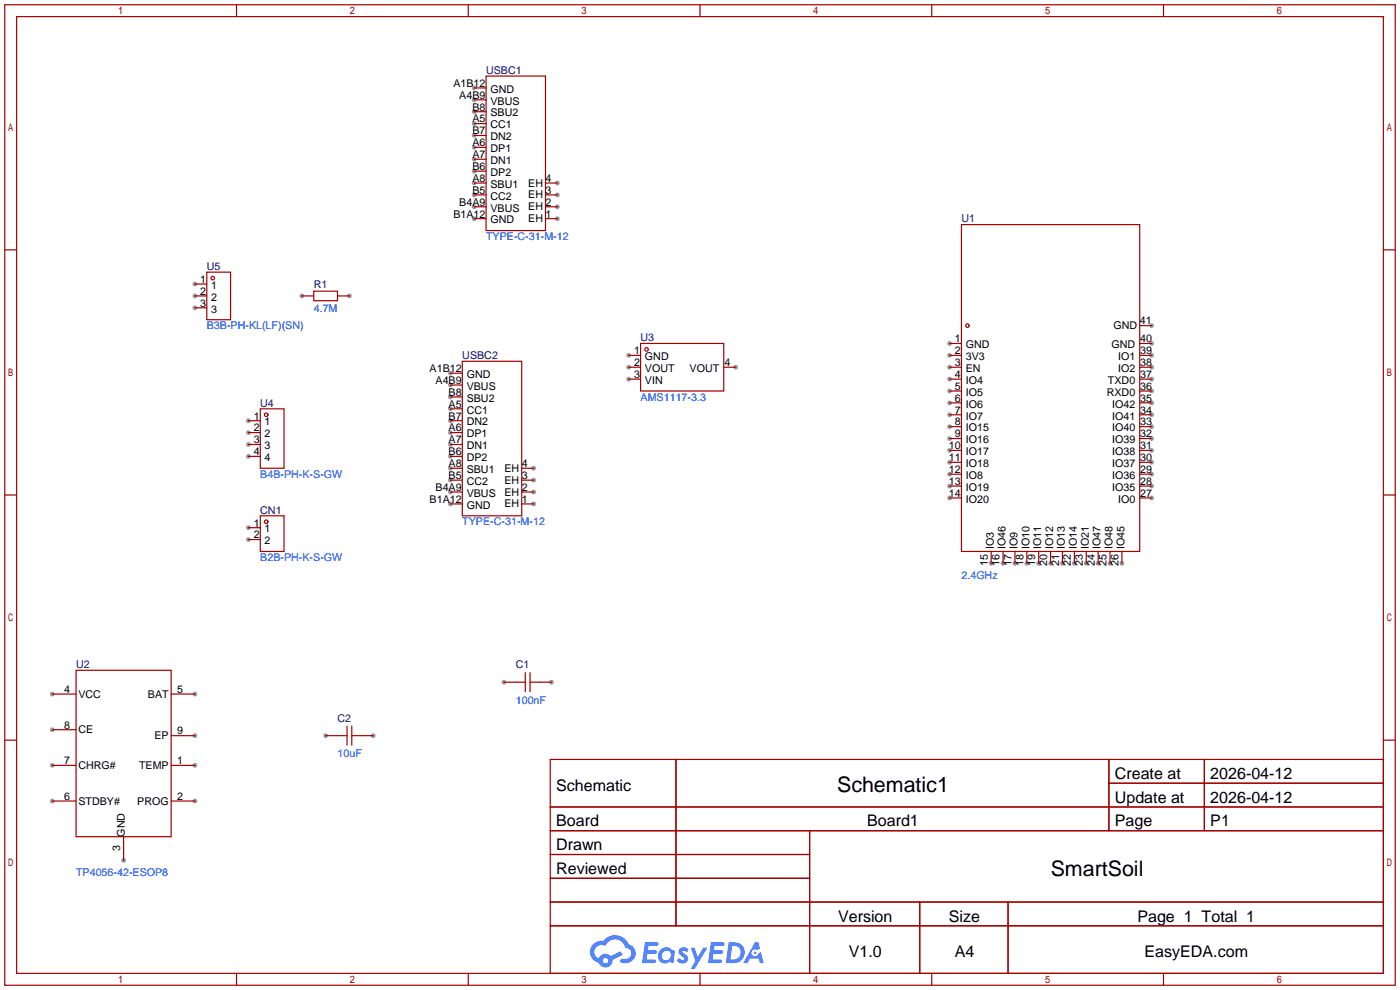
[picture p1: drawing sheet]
<svg xmlns="http://www.w3.org/2000/svg" width="299mm" height="212mm" viewBox="0 0 299 212" stroke-linecap="round" stroke-linejoin="round" font-family="sans-serif">
<g fill="#999">
<circle cx="202.9" cy="73.4" r=".51"/>
<circle cx="202.9" cy="75.9" r=".51"/>
<circle cx="202.9" cy="78.5" r=".51"/>
<circle cx="202.9" cy="81" r=".51"/>
<circle cx="202.9" cy="83.6" r=".51"/>
<circle cx="202.9" cy="86.1" r=".51"/>
<circle cx="202.9" cy="88.6" r=".51"/>
<circle cx="202.9" cy="91.2" r=".51"/>
<circle cx="202.9" cy="93.7" r=".51"/>
<circle cx="202.9" cy="96.3" r=".51"/>
<circle cx="202.9" cy="98.8" r=".51"/>
<circle cx="202.9" cy="101.3" r=".51"/>
<circle cx="202.9" cy="103.9" r=".51"/>
<circle cx="202.9" cy="106.4" r=".51"/>
<circle cx="211.8" cy="120.4" r=".51"/>
<circle cx="214.4" cy="120.4" r=".51"/>
<circle cx="216.9" cy="120.4" r=".51"/>
<circle cx="219.5" cy="120.4" r=".51"/>
<circle cx="222" cy="120.4" r=".51"/>
<circle cx="224.5" cy="120.4" r=".51"/>
<circle cx="227.1" cy="120.4" r=".51"/>
<circle cx="229.6" cy="120.4" r=".51"/>
<circle cx="232.2" cy="120.4" r=".51"/>
<circle cx="234.7" cy="120.4" r=".51"/>
<circle cx="237.2" cy="120.4" r=".51"/>
<circle cx="239.8" cy="120.4" r=".51"/>
<circle cx="246.1" cy="106.4" r=".51"/>
<circle cx="246.1" cy="103.9" r=".51"/>
<circle cx="246.1" cy="101.3" r=".51"/>
<circle cx="246.1" cy="98.8" r=".51"/>
<circle cx="246.1" cy="96.3" r=".51"/>
<circle cx="246.1" cy="93.7" r=".51"/>
<circle cx="246.1" cy="91.2" r=".51"/>
<circle cx="246.1" cy="88.6" r=".51"/>
<circle cx="246.1" cy="86.1" r=".51"/>
<circle cx="246.1" cy="83.6" r=".51"/>
<circle cx="246.1" cy="81" r=".51"/>
<circle cx="246.1" cy="78.5" r=".51"/>
<circle cx="246.1" cy="75.9" r=".51"/>
<circle cx="246.1" cy="73.4" r=".51"/>
<circle cx="246.1" cy="69.6" r=".51"/>
<circle cx="101.3" cy="18.8" r=".51"/>
<circle cx="101.3" cy="21.3" r=".51"/>
<circle cx="101.3" cy="23.9" r=".51"/>
<circle cx="101.3" cy="26.4" r=".51"/>
<circle cx="101.3" cy="29" r=".51"/>
<circle cx="101.3" cy="31.5" r=".51"/>
<circle cx="101.3" cy="34" r=".51"/>
<circle cx="101.3" cy="36.6" r=".51"/>
<circle cx="101.3" cy="39.1" r=".51"/>
<circle cx="101.3" cy="41.7" r=".51"/>
<circle cx="101.3" cy="44.2" r=".51"/>
<circle cx="101.3" cy="46.7" r=".51"/>
<circle cx="119.1" cy="39.1" r=".51"/>
<circle cx="119.1" cy="41.7" r=".51"/>
<circle cx="119.1" cy="44.2" r=".51"/>
<circle cx="119.1" cy="46.7" r=".51"/>
<circle cx="41.7" cy="148.3" r=".51"/>
<circle cx="41.7" cy="163.6" r=".51"/>
<circle cx="41.7" cy="171.2" r=".51"/>
<circle cx="26.4" cy="183.9" r=".51"/>
<circle cx="11.2" cy="148.3" r=".51"/>
<circle cx="11.2" cy="156" r=".51"/>
<circle cx="11.2" cy="163.6" r=".51"/>
<circle cx="11.2" cy="171.2" r=".51"/>
<circle cx="41.7" cy="157.2" r=".51"/>
<circle cx="134.4" cy="75.9" r=".51"/>
<circle cx="134.4" cy="78.5" r=".51"/>
<circle cx="134.4" cy="81" r=".51"/>
<circle cx="157.2" cy="78.5" r=".51"/>
<circle cx="96.3" cy="79.8" r=".51"/>
<circle cx="96.3" cy="82.3" r=".51"/>
<circle cx="96.3" cy="84.8" r=".51"/>
<circle cx="96.3" cy="87.4" r=".51"/>
<circle cx="96.3" cy="89.9" r=".51"/>
<circle cx="96.3" cy="92.5" r=".51"/>
<circle cx="96.3" cy="95" r=".51"/>
<circle cx="96.3" cy="97.5" r=".51"/>
<circle cx="96.3" cy="100.1" r=".51"/>
<circle cx="96.3" cy="102.6" r=".51"/>
<circle cx="96.3" cy="105.2" r=".51"/>
<circle cx="96.3" cy="107.7" r=".51"/>
<circle cx="114" cy="100.1" r=".51"/>
<circle cx="114" cy="102.6" r=".51"/>
<circle cx="114" cy="105.2" r=".51"/>
<circle cx="114" cy="107.7" r=".51"/>
<circle cx="74.7" cy="63.2" r=".51"/>
<circle cx="64.5" cy="63.2" r=".51"/>
<circle cx="117.9" cy="145.8" r=".51"/>
<circle cx="107.7" cy="145.8" r=".51"/>
<circle cx="69.6" cy="157.2" r=".51"/>
<circle cx="79.8" cy="157.2" r=".51"/>
<circle cx="53.1" cy="112.8" r=".51"/>
<circle cx="53.1" cy="115.3" r=".51"/>
<circle cx="53.1" cy="89.9" r=".51"/>
<circle cx="53.1" cy="92.5" r=".51"/>
<circle cx="53.1" cy="95" r=".51"/>
<circle cx="53.1" cy="97.5" r=".51"/>
<circle cx="41.7" cy="60.7" r=".51"/>
<circle cx="41.7" cy="63.2" r=".51"/>
<circle cx="41.7" cy="65.8" r=".51"/>
</g>
<g fill="none" stroke="#a10000" stroke-width=".25">
<path d="M1 1h297.2v209.6h-297.2zM3.6 3.6h292.1v204.4h-292.1zM50.5 1v2.6M100.1 1v2.6M149.6 1v2.6M199.1 1v2.6M248.7 1v2.6M1 53.4h2.6M295.7 53.4h2.5M1 105.8h2.6M295.7 105.8h2.5M1 158.2h2.6"/>
<path d="M295.7 158.2h2.5M117.6 162.3h178.1v45.7h-178.1zM117.6 172.5h178.1M117.6 177.5h178.1M144.5 162.3v35.6M173 177.5v30.5M237 162.3v15.2M237 167.4h58.7M257.4 162.3v15.2M117.6 182.6h55.4M117.6 192.8h178.1M117.6 187.7h55.4"/>
<path d="M117.6 197.9h178.1M196.6 192.8v15.2M215.4 192.8v15.2M50.5 208v2.6M100.1 208v2.6M149.6 208v2.6M199.1 208v2.6M248.7 208v2.6"/>
</g>
<g fill="#5487ff">
<path d="M145.3 202.7a1.3 1.3 0 0 1 1.9 .3l-.4 .6a.54 .54 0 0 0-.9-.2l.1 .2a1.34 1.34 0 0 1 .9 1.8 1.47 1.47 0 0 1-2.3-.1l.5-.6 .8 .5a.31 .31 0 0 0 .4-.3 .31 .31 0 0 0-.3-.4 1.12 1.12 0 0 1-.7-1.8z"/>
<path d="M147.6 202.5h.9l.6 2 1.2-2h.9l-2.7 4.6h-.9l1-1.7z"/>
<path d="M137.8 201.4h1.7a1.31 1.31 0 0 1 1.2 .2 .4 .4 0 0 1-.3 .5l-1.8 .1-.1 .9h1.6a.4 .4 0 0 1 .4 .4 .4 .4 0 0 1-.5 .4h-1.6l-.2 1.2h1.4a.46 .46 0 0 1 .5 0 .46 .46 0 0 1 .1 .5l-.4 .2h-2.6z"/>
<path d="M151.9 201.4h1.7a1.32 1.32 0 0 1 1.2 .2 .39 .39 0 0 1-.3 .5l-1.8 .1-.1 .9h1.6a.4 .4 0 0 1 .4 .4 .4 .4 0 0 1-.4 .4h-1.7l-.2 1.2h1.4a.46 .46 0 0 1 .5 0 .46 .46 0 0 1 .1 .5l-.4 .2h-2.6z"/>
<path d="M161.3 201.4h.8l.3 1.3-.6 .4a.75 .75 0 0 0-1.1 .3 .75 .75 0 0 0 .5 1 .75 .75 0 0 0 .9-.7l.5-.2 .6 2.3h-.8l-.3-.9h-1.8l-.5 .9h-1z"/>
<path d="M155.7 201.4l-.6 4.4h1.5a2.27 2.27 0 0 0 2.6-2.2 2.27 2.27 0 0 0-2.7-2.2zM156.5 202.1a1.5 1.5 0 0 1 1.8 1.6 1.5 1.5 0 0 1-1.9 1.4h-.3z"/>
<path d="M141.2 203a1.6 1.6 0 0 0-.3 2.3 1.6 1.6 0 0 0 2.3 .2l.7 .3 .3-2.4-.1-.3-.5-.1a1.58 1.58 0 0 0-2.4 0zM141.8 203.5a.98 .98 0 0 1 1.6 .4 .98 .98 0 0 1-1.1 1.3 .94 .94 0 0 1-.9-.7 .94 .94 0 0 1 .4-1z"/>
<path d="M126.8 201.8a2.37 2.37 0 0 0 1.1 4 1.54 1.54 0 0 0 1.8 1 1.54 1.54 0 0 0 1.2-1.6l2.2-1.1-.5-.8-2 1a1.57 1.57 0 0 0-2.7 .5 1.5 1.5 0 0 1-.7-2.1 1.5 1.5 0 0 1 2.2-.5 2.23 2.23 0 0 1 2.3-1.4 2.23 2.23 0 0 1 2 1.8 1.16 1.16 0 0 1 1.2 1.1 1.16 1.16 0 0 1-1.1 1.2h-.7a.47 .47 0 0 0-.5 .4 .47 .47 0 0 0 .4 .5 2.17 2.17 0 0 0 2.5-.9 2.17 2.17 0 0 0-.3-2.7l-.8-.4a3.2 3.2 0 0 0-5.5-.7l-1.1 .1zM128.8 205.3a.6 .6 0 0 1 1.2 0 .6 .6 0 0 1-1.2 0z"/>
<circle cx="161.4" cy="203.6" r=".28"/>
</g>
<g fill="none" stroke="#a10000" stroke-width=".25">
<path d="M101.3 18.8h2.6M103.9 16.3h12.7v33h-12.7zM101.3 21.3h2.6M101.3 23.9h2.6M101.3 26.4h2.6M101.3 29h2.6M101.3 31.5h2.6M101.3 34h2.6M101.3 36.6h2.6M101.3 39.1h2.6M116.6 39.1h2.5M44.2 58.2h5.1v10.1h-5.1z"/>
<path d="M101.3 41.7h2.6M101.3 44.2h2.6M101.3 46.7h2.6M116.6 41.7h2.5M116.6 44.2h2.5M116.6 46.7h2.5M205.5 48h38.1v69.9h-38.1zM41.7 63.2h2.5M41.7 60.7h2.5M41.7 65.8h2.5M64.5 63.2h2.6M67.1 62.2h5v2.1h-5z"/>
<path d="M72.1 63.2h2.6M96.3 79.8h2.5M98.8 77.2h12.7v33h-12.7zM134.4 75.9h2.5M134.4 78.5h2.5M136.9 73.4h17.8v10.2h-17.8zM154.7 78.5h2.5M202.9 73.4h2.6M202.9 75.9h2.6M202.9 78.5h2.6M243.6 73.4h2.5M243.6 75.9h2.5"/>
<path d="M243.6 78.5h2.5M243.6 69.6h2.5M53.1 89.9h2.5M53.1 92.5h2.5M53.1 95h2.5M53.1 97.5h2.5M55.6 87.4h5.1v12.7h-5.1zM96.3 82.3h2.5M96.3 84.8h2.5M96.3 87.4h2.5M96.3 89.9h2.5M96.3 92.5h2.5"/>
<path d="M96.3 95h2.5M96.3 97.5h2.5M134.4 81h2.5M202.9 81h2.6M202.9 83.6h2.6M202.9 86.1h2.6M202.9 88.6h2.6M202.9 91.2h2.6M202.9 93.7h2.6M202.9 96.3h2.6M202.9 98.8h2.6M243.6 81h2.5"/>
<path d="M243.6 83.6h2.5M243.6 86.1h2.5M243.6 88.6h2.5M243.6 91.2h2.5M243.6 93.7h2.5M243.6 96.3h2.5M243.6 98.8h2.5M53.1 112.8h2.5M53.1 115.3h2.5M55.6 110.2h5.1v7.7h-5.1zM96.3 100.1h2.5M96.3 102.6h2.5"/>
<path d="M96.3 105.2h2.5M96.3 107.7h2.5M111.5 100.1h2.5M111.5 102.6h2.5M111.5 105.2h2.5M111.5 107.7h2.5M202.9 101.3h2.6M202.9 103.9h2.6M202.9 106.4h2.6M211.8 117.9v2.5M214.4 117.9v2.5M216.9 117.9v2.5"/>
<path d="M219.5 117.9v2.5M222 117.9v2.5M224.5 117.9v2.5M227.1 117.9v2.5M229.6 117.9v2.5M232.2 117.9v2.5M234.7 117.9v2.5M237.2 117.9v2.5M239.8 117.9v2.5M243.6 101.3h2.5M243.6 103.9h2.5M243.6 106.4h2.5"/>
<path d="M11.2 148.3h5.1M11.2 156h5.1M16.3 143.3h20.3v35.5h-20.3zM36.6 148.3h5.1M36.6 157.2h5.1M69.6 157.2h4.6M74.2 155.2v4.1M75.2 157.2h4.6M75.2 155.2v4.1M107.7 145.8h4.6M112.3 143.8v4M113.3 145.8h4.6"/>
<path d="M113.3 143.8v4M11.2 163.6h5.1M11.2 171.2h5.1M26.4 178.8v5.1M36.6 163.6h5.1M36.6 171.2h5.1"/>
<circle cx="45.5" cy="59.4" r=".38"/>
<circle cx="138.2" cy="74.7" r=".38"/>
<circle cx="206.8" cy="69.6" r=".38"/>
<circle cx="56.9" cy="88.6" r=".38"/>
<circle cx="56.9" cy="111.5" r=".38"/>
</g>
<g font-size="4.6">
<text x="178.9" y="169.3">Schematic1</text>
<text x="224.6" y="187.1">SmartSoil</text>
</g>
<g font-size="3.4">
<text x="238.3" y="166.5">Create at</text>
<text x="258.7" y="166.5">2026-04-12</text>
<text x="118.9" y="169">Schematic</text>
<text x="238.3" y="171.6">Update at</text>
<text x="258.7" y="171.6">2026-04-12</text>
<text x="118.9" y="176.6">Board</text>
<text x="185.3" y="176.6">Board1</text>
<text x="238.3" y="176.6">Page</text>
<text x="258.7" y="176.6">P1</text>
<text x="118.9" y="181.7">Drawn</text>
<text x="118.9" y="186.8">Reviewed</text>
<text x="179.1" y="197">Version</text>
<text x="202.8" y="197">Size</text>
<text x="243.1" y="197">Page 1 Total 1</text>
<text x="181.4" y="204.6">V1.0</text>
<text x="204" y="204.6">A4</text>
<text x="244.6" y="204.6">EasyEDA.com</text>
</g>
<g font-size="2.3" fill="#000080">
<text x="103.9" y="15.8">USBC1</text>
<text x="205.5" y="47.5">U1</text>
<text x="44.2" y="57.7">U5</text>
<text x="67.1" y="61.5">R1</text>
<text x="98.8" y="76.7">USBC2</text>
<text x="136.9" y="72.9">U3</text>
<text x="55.6" y="86.9">U4</text>
<text x="55.6" y="109.8">CN1</text>
<text x="16.3" y="142.8">U2</text>
<text x="110.2" y="142.8">C1</text>
<text x="72.1" y="154.2">C2</text>
</g>
<g font-size="2.3">
<text x="96.9" y="18.5">A1B12</text>
<text x="98.2" y="21.1">A4B9</text>
<text x="101" y="23.6">B8</text>
<text x="104.8" y="19.8">GND</text>
<text x="104.8" y="22.4">VBUS</text>
<text x="101" y="26.2">A5</text>
<text x="101" y="28.7">B7</text>
<text x="104.8" y="24.9">SBU2</text>
<text x="104.8" y="27.4">CC1</text>
<text x="104.8" y="30">DN2</text>
<text x="101" y="31.2">A6</text>
<text x="101" y="33.8">A7</text>
<text x="104.8" y="32.5">DP1</text>
<text x="104.8" y="35.1">DN1</text>
<text x="101" y="36.3">B6</text>
<text x="101" y="38.9">A8</text>
<text x="101" y="41.4">B5</text>
<text x="104.8" y="37.6">DP2</text>
<text x="104.8" y="40.1">SBU1</text>
<text x="112.9" y="39.9">EH</text>
<text x="116.6" y="38.9">4</text>
<text x="116.6" y="41.4">3</text>
<text x="96.9" y="46.5">B1A12</text>
<text x="98.2" y="43.9">B4A9</text>
<text x="104.8" y="42.7">CC2</text>
<text x="104.8" y="45.2">VBUS</text>
<text x="104.8" y="47.8">GND</text>
<text x="112.9" y="42.4">EH</text>
<text x="112.9" y="45">EH</text>
<text x="112.9" y="47.5">EH</text>
<text x="116.6" y="43.9">2</text>
<text x="116.6" y="46.5">1</text>
<text x="42.8" y="60.5">1</text>
<text x="42.8" y="63">2</text>
<text x="42.8" y="65.5">3</text>
<text x="45.1" y="61.7">1</text>
<text x="45.1" y="64.3">2</text>
<text x="45.1" y="66.8">3</text>
<text x="238" y="70.4">GND</text>
<text x="243.6" y="69.3">41</text>
<text x="135.5" y="75.7">1</text>
<text x="137.8" y="77">GND</text>
<text x="204.1" y="73.2">1</text>
<text x="204.1" y="75.7">2</text>
<text x="206.4" y="74.4">GND</text>
<text x="206.4" y="77">3V3</text>
<text x="237.6" y="74.4">GND</text>
<text x="239" y="77">IO1</text>
<text x="243.7" y="75.7">39</text>
<text x="243.7" y="73.2">40</text>
<text x="91.8" y="79.5">A1B12</text>
<text x="93.1" y="82">A4B9</text>
<text x="99.7" y="80.8">GND</text>
<text x="99.7" y="83.3">VBUS</text>
<text x="135.5" y="78.2">2</text>
<text x="135.5" y="80.8">3</text>
<text x="137.8" y="79.5">VOUT</text>
<text x="137.8" y="82">VIN</text>
<text x="147.4" y="79.5">VOUT</text>
<text x="154.8" y="78.2">4</text>
<text x="204.1" y="78.2">3</text>
<text x="204.1" y="80.8">4</text>
<text x="204.1" y="83.3">5</text>
<text x="206.4" y="79.5">EN</text>
<text x="206.4" y="82">IO4</text>
<text x="236.8" y="82">TXD0</text>
<text x="239" y="79.5">IO2</text>
<text x="243.7" y="83.3">36</text>
<text x="243.7" y="80.8">37</text>
<text x="243.7" y="78.2">38</text>
<text x="54.2" y="89.7">1</text>
<text x="95.9" y="84.6">B8</text>
<text x="95.9" y="87.1">A5</text>
<text x="95.9" y="89.7">B7</text>
<text x="99.7" y="85.9">SBU2</text>
<text x="99.7" y="88.4">CC1</text>
<text x="204.1" y="85.9">6</text>
<text x="204.1" y="88.4">7</text>
<text x="206.4" y="84.6">IO5</text>
<text x="206.4" y="87.1">IO6</text>
<text x="206.4" y="89.7">IO7</text>
<text x="236.5" y="84.6">RXD0</text>
<text x="237.7" y="89.7">IO41</text>
<text x="237.7" y="87.1">IO42</text>
<text x="243.7" y="88.4">34</text>
<text x="243.7" y="85.9">35</text>
<text x="54.2" y="92.2">2</text>
<text x="54.2" y="94.7">3</text>
<text x="56.6" y="90.9">1</text>
<text x="56.6" y="93.5">2</text>
<text x="95.9" y="92.2">A6</text>
<text x="95.9" y="94.7">A7</text>
<text x="99.7" y="90.9">DN2</text>
<text x="99.7" y="93.5">DP1</text>
<text x="204.1" y="90.9">8</text>
<text x="204.1" y="93.5">9</text>
<text x="206.4" y="92.2">IO15</text>
<text x="206.4" y="94.7">IO16</text>
<text x="237.7" y="94.7">IO39</text>
<text x="237.7" y="92.2">IO40</text>
<text x="243.7" y="93.5">32</text>
<text x="243.7" y="90.9">33</text>
<text x="54.2" y="97.3">4</text>
<text x="56.6" y="96">3</text>
<text x="56.6" y="98.6">4</text>
<text x="95.9" y="97.3">B6</text>
<text x="95.9" y="99.8">A8</text>
<text x="99.7" y="96">DN1</text>
<text x="99.7" y="98.6">DP2</text>
<text x="99.7" y="101.1">SBU1</text>
<text x="107.8" y="100.8">EH</text>
<text x="111.5" y="99.8">4</text>
<text x="202.8" y="96">10</text>
<text x="202.8" y="98.6">11</text>
<text x="202.8" y="101.1">12</text>
<text x="206.4" y="97.3">IO17</text>
<text x="206.4" y="99.8">IO18</text>
<text x="237.7" y="99.8">IO37</text>
<text x="237.7" y="97.3">IO38</text>
<text x="243.7" y="101.1">29</text>
<text x="243.7" y="98.6">30</text>
<text x="243.7" y="96">31</text>
<text x="91.8" y="107.4">B1A12</text>
<text x="93.1" y="104.9">B4A9</text>
<text x="95.9" y="102.4">B5</text>
<text x="99.7" y="103.6">CC2</text>
<text x="99.7" y="106.2">VBUS</text>
<text x="107.8" y="103.4">EH</text>
<text x="107.8" y="105.9">EH</text>
<text x="111.5" y="102.4">3</text>
<text x="111.5" y="104.9">2</text>
<text x="111.5" y="107.4">1</text>
<text x="202.8" y="103.6">13</text>
<text x="202.8" y="106.2">14</text>
<text x="206.4" y="102.4">IO8</text>
<text x="206.4" y="104.9">IO19</text>
<text x="206.4" y="107.4">IO20</text>
<text x="237.7" y="104.9">IO35</text>
<text x="237.7" y="102.4">IO36</text>
<text x="239" y="107.4">IO0</text>
<text x="243.7" y="106.2">27</text>
<text x="243.7" y="103.6">28</text>
<text x="54.2" y="112.5">1</text>
<text x="56.6" y="113.8">1</text>
<text x="99.7" y="108.7">GND</text>
<text x="107.8" y="108.5">EH</text>
<text x="54.2" y="115.1">2</text>
<text x="56.6" y="116.3">2</text>
<text x="212.4" y="117.4" transform="rotate(-90 212.4 117.4)">IO3</text>
<text x="214.9" y="117.4" transform="rotate(-90 214.9 117.4)">IO46</text>
<text x="217.5" y="117.4" transform="rotate(-90 217.5 117.4)">IO9</text>
<text x="220" y="117.4" transform="rotate(-90 220 117.4)">IO10</text>
<text x="222.5" y="117.4" transform="rotate(-90 222.5 117.4)">IO11</text>
<text x="225.1" y="117.4" transform="rotate(-90 225.1 117.4)">IO12</text>
<text x="227.6" y="117.4" transform="rotate(-90 227.6 117.4)">IO13</text>
<text x="230.2" y="117.4" transform="rotate(-90 230.2 117.4)">IO14</text>
<text x="232.7" y="117.4" transform="rotate(-90 232.7 117.4)">IO21</text>
<text x="235.2" y="117.4" transform="rotate(-90 235.2 117.4)">IO47</text>
<text x="237.8" y="117.4" transform="rotate(-90 237.8 117.4)">IO48</text>
<text x="240.3" y="117.4" transform="rotate(-90 240.3 117.4)">IO45</text>
<text x="211.1" y="121" transform="rotate(-90 211.1 121)">15</text>
<text x="213.6" y="121" transform="rotate(-90 213.6 121)">16</text>
<text x="216.2" y="121" transform="rotate(-90 216.2 121)">17</text>
<text x="218.7" y="121" transform="rotate(-90 218.7 121)">18</text>
<text x="221.3" y="121" transform="rotate(-90 221.3 121)">19</text>
<text x="223.8" y="121" transform="rotate(-90 223.8 121)">20</text>
<text x="226.3" y="121" transform="rotate(-90 226.3 121)">21</text>
<text x="228.9" y="121" transform="rotate(-90 228.9 121)">22</text>
<text x="231.4" y="121" transform="rotate(-90 231.4 121)">23</text>
<text x="234" y="121" transform="rotate(-90 234 121)">24</text>
<text x="236.5" y="121" transform="rotate(-90 236.5 121)">25</text>
<text x="239" y="121" transform="rotate(-90 239 121)">26</text>
<text x="13.7" y="148.1">4</text>
<text x="16.8" y="149.1">VCC</text>
<text x="31.6" y="149.1">BAT</text>
<text x="37.8" y="148.1">5</text>
<text x="13.7" y="155.7">8</text>
<text x="16.8" y="156.7">CE</text>
<text x="33" y="158">EP</text>
<text x="37.8" y="157">9</text>
<text x="13.7" y="163.3">7</text>
<text x="16.8" y="164.3">CHRG#</text>
<text x="29.7" y="164.3">TEMP</text>
<text x="37.8" y="163.3">1</text>
<text x="13.7" y="170.9">6</text>
<text x="16.8" y="172">STDBY#</text>
<text x="29.3" y="172">PROG</text>
<text x="37.8" y="170.9">2</text>
<text x="26.7" y="178.8" transform="rotate(-90 26.7 178.8)">GND</text>
<text x="25.7" y="181.8" transform="rotate(-90 25.7 181.8)">3</text>
</g>
<g font-size="2.3" fill="#00f">
<text x="103.9" y="51.3">TYPE-C-31-M-12</text>
<text x="44.2" y="70.4">B3B-PH-KL(LF)(SN)</text>
<text x="67.1" y="66.6">4.7M</text>
<text x="136.9" y="85.6">AMS1117-3.3</text>
<text x="55.6" y="102.1">B4B-PH-K-S-GW</text>
<text x="98.8" y="112.3">TYPE-C-31-M-12</text>
<text x="55.6" y="119.9">B2B-PH-K-S-GW</text>
<text x="205.5" y="123.7">2.4GHz</text>
<text x="110.2" y="150.4">100nF</text>
<text x="72.1" y="161.8">10uF</text>
<text x="16.3" y="187.2">TP4056-42-ESOP8</text>
</g>
</svg>
